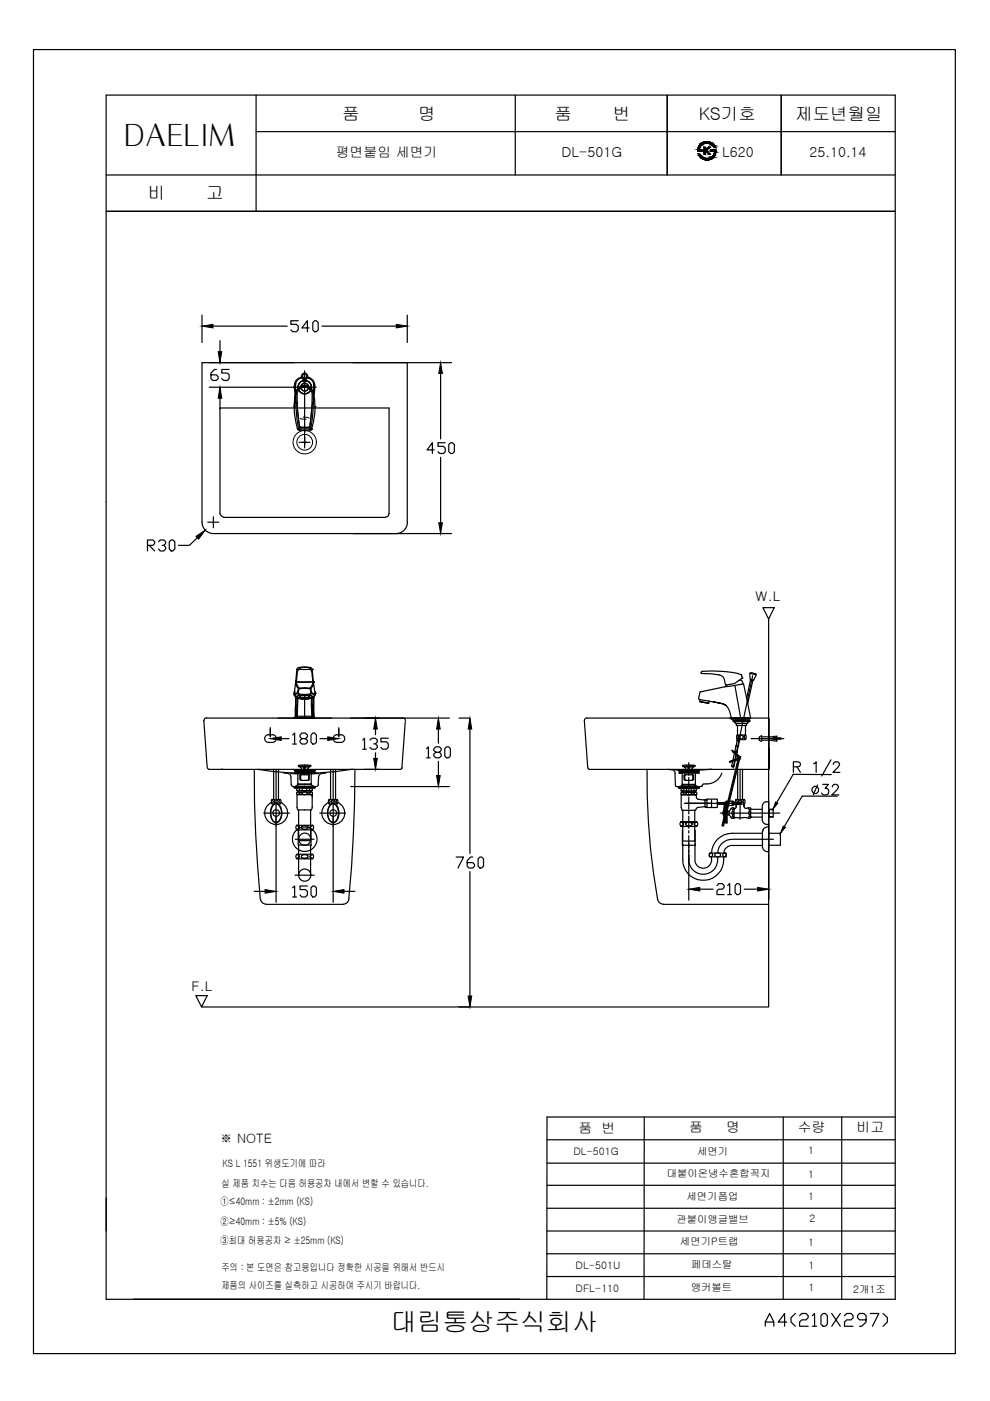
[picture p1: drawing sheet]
<svg xmlns="http://www.w3.org/2000/svg" width="210mm" height="297mm" viewBox="0 0 210 297" stroke-linecap="round" stroke-linejoin="round" font-family="sans-serif">
<!-- layer: YA -->
<g fill="none" stroke="#000" stroke-width=".25">
<path d="M7.1 10.5h195.5v276.5h-195.5zM22.5 37.1h167.3M54.3 27.9h135.5M54.3 20.2v24.6M109.2 20.2v16.9M141.5 20.2v16.9M148.1 32.7h.2a2.18 2.18 0 0 0 1.5 .9 1.52 1.52 0 0 0 1.7-1.5h-.9v-.3h1.2a1.89 1.89 0 0 1-1.5 2.1 1.89 1.89 0 0 1-2.2-1.2zM148.3 30.7a2.02 2.02 0 0 1 3.5 .6h-.4a1.63 1.63 0 0 0-1.8-1 1.63 1.63 0 0 0-1.3 1.5h.6v.3h-1l.1-.7zM149.3 31.2h.3v.6l.6-.6h.5l-.9 .6 .8 .9h-.4l-.4-.6-.2 .1v.5h-.3zM165.6 20.2v16.9M189.8 20.2h-167.3v255.3h87.7h-81.9M22.5 44.8h167.3"/>
<path d="M136.6 236.8v38.7M189.8 236.8h-73.8l-.1 38.7M116 275.5h73.8M116 270.7h73.8"/>
</g>
<!-- layer: LINE -->
<path d="M189.8 20.2v255.3M64.2 93.8h.8M64.6 93.4v.8M110.2 275.5h5.8" fill="none" stroke="#000" stroke-width=".25"/>
<!-- layer: Dim -->
<g fill="#000" stroke="#000" stroke-width=".21">
<path d="M149.1 33.8h1.6zM149.5 33.9h.9zM149.6 30.1h.6zM150.3 33.6h.7zM42.8 69.1l2.4-.3v.7zM46.3 74.6h.7l-.4 2.3zM84 68.8l2.3 .3-2.3 .4zM93.4 76.9l.4 2.3h-.8zM46.6 82.1l.4 2.3h-.7zM41.6 113.7l1.9-1.3-1.4 1.9zM93 110.8h.8l-.4 2.3zM57.3 156.6l2.3-.4v.8z"/>
<path d="M69.5 156.2l2.3 .4-2.3 .4zM79.6 152.2l.4 2.4h-.8zM92.9 152.2l.4 2.4h-.7zM99.6 152.2l.4 2.4h-.7zM79.2 160.8h.8l-.4 2.3zM92.6 164.4h.7l-.4 2.4zM56.2 188.6l2.3 .4-2.3 .4zM70.6 189l2.3-.4v.8zM146 188.5l2.4-.4v.8zM160.6 188.1l2.4 .4-2.4 .4zM99.3 211.2h.7l-.4 2.3z"/>
<path d="M147.9 31.7l.4 .1zM147.9 31.7l.4 .1z"/>
<path d="M147.9 31.8h.4zM147.9 31.8h.4z"/>
<path d="M148 31.3l.3 .4 .1-.4zM148 31.3l.3 .4h-.4z"/>
<path d="M148.1 32.7l.5 .2-.2-.2zM148.1 32.7l.5 .2h-.4z"/>
<path d="M148.2 31l.2 .3 .1-.3zM148.2 31l.2 .3h-.4zM148 31.3h.4zM148 31.3h.4z"/>
<path d="M148.2 32.9l.5 .1zM148.2 32.9l.5 .1z"/>
<path d="M148.2 33l.6 .2-.1-.2zM148.2 33l.6 .2h-.4z"/>
<path d="M148.4 30.7l.1 .3 .3-.3zM148.4 30.7l.1 .3h-.3zM148.2 31h.3zM148.2 31h.3z"/>
<path d="M148.4 30.7h.4zM148.4 30.7h.4z"/>
<path d="M148.4 33.2l.5 .1zM148.4 33.2l.5 .1z"/>
<path d="M147.9 32.1h1zM147.9 32.1h1z"/>
<path d="M147.9 31.8h1zM147.9 31.8h1z"/>
<path d="M147.9 31.8l1 .2v-.2zM147.9 31.8l1 .2h-1z"/>
<path d="M147.9 32l1 .1v-.1zM147.9 32l1 .1h-1zM147.9 32.1h1zM147.9 32.1h1z"/>
<path d="M148.4 33.3l.7 .1zM148.4 33.3l.7 .1z"/>
<path d="M148.5 30.5l.3 .2 .2-.2zM148.4 30.7l.1-.2 .3 .2z"/>
<path d="M148.6 33.4l.6 .1zM148.6 33.4l.6 .1z"/>
<path d="M148.6 33.5h.8zM148.6 33.5h.8z"/>
<path d="M148.7 30.4h.6zM148.7 30.4h.6z"/>
<path d="M148.7 30.4l.3 .1 .3-.1zM148.5 30.5l.2-.1 .3 .1z"/>
<path d="M148.7 33.5l1 .1zM148.7 33.5l1 .1z"/>
<path d="M148.7 30.4h.8zM148.7 30.4h.9z"/>
<path d="M148.7 30.4h.8zM148.7 30.4h.6z"/>
<path d="M149.5 33.9h.6zM149.6 33.9h.5z"/>
<path d="M149.3 31.2l.3 .6v-.6zM149.3 31.2l.3 .6h-.3z"/>
<path d="M149.3 32.2l.3 .5v-.5zM149.3 32.2l.3 .5h-.3z"/>
<path d="M148.8 33.6h1.2zM148.8 33.6h1.2z"/>
<path d="M149.3 31.8l.7 .3-.2-.3zM149.3 31.8l.7 .3h-.7z"/>
<path d="M149.3 32.1l.3 .1 .2-.1zM149.3 32.1l.3 .1h-.3z"/>
<path d="M148.8 30.3h1.1zM148.8 30.3l.8 .1z"/>
<path d="M149.3 31.8h.6zM149.3 31.8h.5z"/>
<path d="M149.8 32.1l.8 .6-.6-.6zM149.8 32.1l.8 .6h-.4z"/>
<path d="M149.6 30.1h.7zM149.4 30.1h.9z"/>
<path d="M149.4 30.1h1.1zM149.2 30.1h1.3z"/>
<path d="M149.3 33.8h1.1zM149.3 33.8l1.1 .1z"/>
<path d="M149.2 30.1l1.5 .1zM149 30.2h1.7z"/>
<path d="M150.2 31.2l-.3 .6 .8-.6zM149.6 31.8l.6-.6-.3 .6z"/>
<path d="M149 30.2h1.9zM148.9 30.2h2z"/>
<path d="M149.1 33.8h1.6zM149.1 33.8h1.3z"/>
<path d="M148.9 30.2l2 .1zM148.8 30.3h2.1z"/>
<path d="M149.9 30.3l1.1 .1zM149.9 30.3l1.1 .1z"/>
<path d="M150.2 30.4h.9zM150.2 30.4h.9z"/>
<path d="M148.8 33.6h2.2zM148.8 33.6h2.2z"/>
<path d="M148.8 33.6l1.9 .2 .3-.2zM148.8 33.6l1.9 .2h-1.6zM149.1 33.8h1.6z"/>
<path d="M150.2 33.6h.8zM150 33.6h1z"/>
<path d="M150.4 30.4l.7 .1zM150.4 30.4l.7 .1z"/>
<path d="M150.5 30.5h.7zM150.5 30.5h.7z"/>
<path d="M150.5 33.5h.6zM150.3 33.6h.7zM150.2 33.6h.8z"/>
<path d="M150.7 30.5l.6 .2zM150.7 30.5l.6 .2z"/>
<path d="M150.7 33.4h.5zM150.5 33.5h.6z"/>
<path d="M150.9 30.7l.6 .1-.2-.1zM150.9 30.7l.6 .1h-.5z"/>
<path d="M150.9 33.3h.4zM150.7 33.4h.5z"/>
<path d="M150.9 33.2h.5zM150.9 33.3h.4z"/>
<path d="M151 30.8l.6 .2zM151 30.8l.6 .2z"/>
<path d="M151.2 33l.2 .2 .1-.2zM151.2 33l.2 .2h-.5z"/>
<path d="M151.2 31l.6 .3-.2-.3zM151.2 31l.6 .3h-.4z"/>
<path d="M151.2 32.9h.4zM151.2 32.9l.3 .1z"/>
<path d="M151.4 32.6l.3 .1zM151.4 32.6l.3 .1z"/>
<path d="M151.4 32.7l.2 .2 .1-.2zM151.4 32.7l.2 .2h-.4z"/>
<path d="M151.5 32.2l.3 .1zM151.5 32.2l.3 .1z"/>
<path d="M151.5 32.3l.2 .3 .1-.3zM151.5 32.3l.2 .3h-.3z"/>
<path d="M150.7 31.8h1.1zM150.6 31.8h1.2zM150.6 31.8h1.2zM150.6 31.8h1.2z"/>
<path d="M150.6 31.8l1.2 .2v-.2zM150.6 31.8l1.2 .2h-1.2z"/>
<path d="M150.6 32l1.2 .1v-.1zM150.6 32l1.2 .1h-1.2zM150.6 32.1h1.2zM150.6 32.1h1.2z"/>
<path d="M150.6 32.1h1.2zM150.6 32.1h1.2z"/>
<path d="M151.5 32.1h.3zM151.5 32.1l.3 .1z"/>
</g>
<g fill="none" stroke="#000" stroke-width=".25">
<path d="M42.8 66.8v5.8M44.4 76.9h18M45.2 69.1h15.7M45.9 78.3h-.4l-.8 .8v1.2l.4 .4h.8l.4-.4v-.4l-.4-.4h-1.2M46.6 72.2v2.4M48.6 78.3h-1.6v.8h1.2l.4 .4v.8l-.4 .4h-.8l-.4-.4M63.2 68h-1.5v.8h1.2l.3 .3v.8l-.3 .4h-.9l-.3-.4M65.6 69.5h-1.6l1.2-1.5v2.3M66.3 68.4l.4-.4h.4l.4 .4v1.5l-.4 .4h-.4l-.4-.4zM68.3 69.1h15.7M74.8 76.9h20.9M86.3 66.8v5.8"/>
<path d="M93.4 79.2v13.9M44.4 82.1h17.8M46.6 84.4v2.4M63.4 93.8h2.3M64.6 92.6v2.4M92.1 95.4h-1.6l1.2-1.5v2.3M93.4 97v13.8M94.4 93.9h-1.5v.7h1.1l.4 .4v.8l-.4 .4h-.8l-.3-.4M95.2 94.2l.4-.3h.4l.3 .3v1.6l-.3 .4h-.4l-.4-.4zM31.3 115.6h1.1l.4-.4v-.3l-.4-.4h-1.1v2.3M31.7 115.6l1.1 1.2M33.6 114.9l.4-.4h.7l.4 .4v.3l-.4 .4h-.3"/>
<path d="M34.7 115.6l.4 .4v.4l-.4 .4h-.7l-.4-.4M35.9 114.9l.4-.4h.4l.4 .4v1.5l-.4 .4h-.4l-.4-.4zM41.8 114l-1.6 1.6h-2.4M44.1 110.7h2.3M45.2 113.1h50.5M45.2 109.6v2.3M57.3 154.3v2M59.6 156.6h1.7M62 155.8l.5-.4v2.3M62 157.7h.9M64 156.6l-.4-.4v-.4l.4-.4h.8l.4 .4v.4l-.4 .4h-.8l-.4 .4v.4l.4 .3h.8l.4-.3v-.4l-.4-.4M64.6 148.3v3.9"/>
<path d="M66.3 155.4h.4l.4 .4v1.6l-.4 .3h-.4l-.4-.3v-1.6zM67.8 156.6h1.7M71.8 154.3v2M74.4 152.2h20.9M76.9 156.9l.4-.4v2.3M76.9 158.8h.8M78.4 156.9l.5-.4h.7l.4 .4v.4l-.4 .4h-.4M79.6 157.7l.4 .4v.4l-.4 .3h-.7l-.5-.3M79.6 154.6v1.2M79.6 159.6v1.2M82.3 156.5h-1.5v.8h1.1l.4 .4v.8l-.4 .3h-.8l-.3-.3M90.5 158.7l.3-.4v2.4"/>
<path d="M92.4 159.5l-.4-.4v-.4l.4-.4h.8l.3 .4v.4l-.3 .4h-.8l-.4 .4v.4l.4 .4h.8l.3-.4v-.4l-.3-.4M92.9 154.6v3M94.3 158.7l.4-.4h.4l.4 .4v1.6l-.4 .4h-.4l-.4-.4zM97.3 152.2h2.2M99.6 154.6v26.3M58.5 173.2v18.1M70.6 173.2v18.1M74.4 166.8h20.9M77.3 163.1h3.1M90.5 160.7h.7M92.9 161.4v3M146 178.7v12.2"/>
<path d="M163 175.3v5.3M53.9 189h2.3M62 188.2l.5-.4v2.4M62 190.2h.9M65.2 187.8h-1.6v.8h1.2l.4 .4v.8l-.4 .4h-.8l-.4-.4M66.3 187.8h.4l.4 .4v1.6l-.4 .4h-.4l-.4-.4v-1.6zM72.9 189h2.4M96.7 181.7h1.6l-1.2 2.3M99.6 184.8v26.4M100.2 181.7h-.4l-.8 .8v1.2l.4 .3h.8l.4-.3v-.4l-.4-.4h-1.2M101.4 182.1l.4-.4h.3l.4 .4v1.6l-.4 .3h-.3l-.4-.3zM148.4 188.5h2.8"/>
<path d="M152 187.8l.4-.5h.7l.4 .5v.3l-.4 .4h-.7l-.4 .4v.8h1.5M154.3 187.8l.4-.5v2.4M154.3 189.7h.8M156.2 187.3h.4l.4 .5v1.5l-.4 .4h-.4l-.3-.4v-1.5zM157.8 188.5h2.8M163 181.2v9.7M97.3 213.5h2.2M166.1 236.8v38.7M178.5 236.8v38.7M116 256.2h73.8M116 251.3h73.8M116 241.7h73.8"/>
<path d="M116 246.6h73.8M116 261h73.8M116 265.8h73.8"/>
<circle cx="64.6" cy="82.1" r="1.42"/>
</g>
<path d="M161.7 128.8h2.5l-1.2 2.4zM41.5 211.1h2.4l-1.2 2.4z" fill="none" stroke="#000" stroke-width=".25"/>
<!-- layer: ORTHO$4 -->
<path d="M64.6 76.9h.1M64.6 151.7h.1M163 163.1v-10.9v10.9" fill="none" stroke="#000" stroke-width=".25"/>
<!-- layer: ORTHO$3 -->
<path d="M64.6 76.9h.1M64.6 151.7h.1M163 163.1v-10.9v10.9" fill="none" stroke="#000" stroke-width=".25"/>
<!-- layer: 7 -->
<g fill="none" stroke="#000" stroke-width=".25">
<path d="M64 79.9a1.9 1.9 0 0 0-1.6 2.1l.2 1.7M64.6 78.6v15.6M65.2 79.9a1.82 1.82 0 0 1 1.5 2l-.1 1.8M62.4 86.2h.1M62.4 86.2l.1 1.7M62.5 87.9l.6 3M62.5 87.9h.1M62.7 83.2l-.3 3zM62.7 83.2h.1M62.7 81.3l-.1 .7 .1 .7M62.9 85.5h.1M62.9 85.5l.1 1.1"/>
<path d="M63 86.6l.5 3.8M63 86.6h.1M63.1 90.9h.1M63.1 90.9l.1 .2M63.2 91.1h.1M63.2 82.5a1.72 1.72 0 0 1 2.7 0M63.2 91.1l.2 .1M63.4 82.1a1.9 1.9 0 0 1 3 1.4 22.4 22.4 0 0 1-.6 7.4h-2.4a25.8 25.8 0 0 1-.6-8zM63.4 91.2h.1M63.5 90.4l.2 .2 2-.1M63.5 90.5l.1 .1h1.9M63.5 91.2h.1"/>
<path d="M63.5 90.5h.1M63.5 91.2h1.1M63.5 90.4v.1M64 80.1l-.8 .4a1.66 1.66 0 0 0-.6 1.6l.1 1.1M64 80.1l-.3 .1M64.3 80.4a.67 .67 0 0 1-.2-1.1 .67 .67 0 0 1 1 0 .67 .67 0 0 1-.2 1.1M64.3 80.4h.3h-.3M64.3 80.8l.3 .2 .2-.2M64.3 80.4v.5M64.6 91.3h.1M64.6 91.2h.1M64.6 80.4h.3h-.3"/>
<path d="M64.6 80.2a.43 .43 0 0 1-.4-.6 .43 .43 0 0 1 .7-.2 .43 .43 0 0 1 0 .7l-.3 .1M64.8 82l-.5-.1a1.96 1.96 0 0 0-1.5 1.4v1.9l.1 .3M64.8 81.9a1.96 1.96 0 0 1 1.6 1.4v1.9l-.1 .3M64.8 80.4v.5M64.8 81.9v.1M65.1 80.1l.8 .4a2.21 2.21 0 0 1 .5 2.5M65.2 80.1l.2 .1M65.5 90.6h.1M65.7 91.2h.1M65.7 90.5h.1M65.7 90.5l-.2 .1M65.7 91.2h-1.1"/>
<path d="M65.9 91.1h.1M66 91.1h.1M66.1 90.9h.1M66.1 90.9l-.4 .3M66.1 86.6l-.4 3.8 .4-3.3 .1-3.4a1.61 1.61 0 0 0-1.6-1.6 1.61 1.61 0 0 0-1.6 1.6l.1 3.4 .4 3.3M66.1 86.6h.1M66.3 85.5h.1M66.3 85.5l-.2 1.1M66.4 83h.1M66.5 83.2l.3 3M66.5 83.2h.1M66.5 83.2l-.1-.2 .1 .2"/>
<path d="M66.5 81.3l.1 .7-.1 .6M66.7 87.9l-.6 3M66.7 87.9h.1M66.8 86.2h.1M66.8 86.2l-.1 1.7M42.8 110.7a2.43 2.43 0 0 0 2.5 2.4M42.8 110.7v-33.8h43.5v33.8M46.6 108.9v-22.4h35.9v22.4M47.5 109.7h34.2M86.4 110.7a2.43 2.43 0 0 1-2.4 2.4M43.2 152.8l.7 9.9M43.8 152.2h41.6"/>
<path d="M43.8 152.2l-.4 .2-.1 .4M56.4 156a1.57 1.57 0 0 1 2.1 .3 .83 .83 0 0 1-.8 1.1h-.8a.83 .83 0 0 1-.7-.5 .83 .83 0 0 1 .2-.9zM58.9 152.2h11.4M62.4 147h.1M62.4 152.2h4.3M62.4 146.7h.1M62.4 147.5h.1M62.4 146.7v.3v-.3M62.4 147.5l.3 .3M62.6 150.5v1.4v-1.4M62.6 149.9v.6zM62.7 144.7l.1 .6"/>
<path d="M62.7 148.1v.3v-.3M62.7 148.7v.3v-.3M62.7 149l-.1 .9zM62.7 148.4v.3v-.3M62.7 147.8h.1M62.7 147.8v.3v-.3M62.7 144.7h.1M62.7 144.7l-.3 2M62.7 147.8l.2 .2M62.7 144.6h.1M62.7 144.6v.1M62.8 144.5h.1"/>
<path d="M62.8 145.3h.1M62.8 145.3l.5 .7 .1-.1M62.9 144.5a1.76 1.76 0 0 0 .5 1.4M62.9 152.2h.1M62.9 144.5h3.4M62.9 144.5h.1M62.9 147.8l.8 .1M62.9 147.8l-.1 .1M62.9 148h.1M62.9 148.1v3.8M62.9 148.1h.1M62.9 148.1h.2"/>
<path d="M62.9 144.5l.8 .2 2.5-.2M62.9 141.9h.1M62.9 142h.1M62.9 141.9v.1M62.9 142l-.1 2.5M63 152.2h.1M63 152.2v.1zM63.1 148.1l-.1 3.8M63.1 146.8l-.7 .5v-.3v.5M63.1 148.1l.8 .1M63.1 146.8v.2M63.3 146l-.2 .8"/>
<path d="M63.3 141.5l-.4 .4M63.4 147.3l-.3-.3-.7 .5M63.4 147.3v.1l-.5 .4M63.4 147.3l-.7 .5M63.4 145.9h2.4M63.4 146h2.4l.1 .9-.2 .3h-2.3l-.2-.3zM63.4 147.4l1.2 .1M63.5 141.9h-.1a1.15 1.15 0 0 0-.4 1.3l-.1 1.3M63.5 141.9h.1M63.5 141.9h2.1M63.6 141.5h2M63.6 147.5v.3"/>
<path d="M63.7 148.1l.9 .2 .9-.2M63.7 147.8v-.1v.4M63.7 148h1.8M63.7 148.1a2.42 2.42 0 0 1 1.8 0M63.8 148.1l.4-.1 1.2 .1-.4 .1zM64.6 147.5h.1M64.6 147.5h-.8l-.2 .2M64.6 147.2v1.1M65.5 147.8v-.1v.4M65.6 141.9h.1M65.6 147.5v.3M65.6 141.9h.1a1.05 1.05 0 0 1 .5 1.3l.1 1.3"/>
<path d="M65.7 147.4l-1.1 .1h.7l.3 .2M65.7 147.4l.6 .4M65.8 145.9l.1 .1M65.8 147.3l.6 .5M65.8 147.3l-.1 .1M65.9 141.5l-1.3-.1-1.3 .1h.3v.4M65.9 141.5h-.3l.1 .2-.1 .2M65.9 141.5l.3 .4M65.9 146l.2 .8M66.1 148.1v3.8M66.1 146.8l.6 .5 .1-.3-.1 .5M66.1 148.1h.1"/>
<path d="M66.1 146.8v.2M66.1 148.1l-.8 .1M66.1 147l-.3 .3M66.1 147l.6 .5M66.2 148.1l.1 3.8M66.2 148.1h.1M66.2 142h.1M66.2 141.9h.1M66.2 144.6h.1M66.2 142l.2 2.5M66.2 141.9v.1M66.2 148h.1"/>
<path d="M66.3 152.2h.1M66.3 152.2v.1zM66.3 144.5a1.76 1.76 0 0 1-.5 1.4M66.3 145.3l-.4 .7M66.3 145.3h.1M66.3 147.8h.1M66.3 144.5h.1M66.3 147.8l-.8 .1M66.4 144.5h.1M66.4 144.7l-.1 .6M66.4 147.8h.1M66.4 147.8l-.2 .2"/>
<path d="M66.4 147.8l.1 .3-.1-.3M66.4 144.7h.1M66.4 144.6h.1M66.4 144.6v.1M66.4 144.7l.3 2M66.5 148.1v.3v-.3M66.5 148.7v.3v-.3M66.5 149.3v.6zM66.5 149v.3v-.3M66.5 149.9v.6zM66.5 148.4v.3v-.3M66.5 151.9h-3.9l-.2 .3"/>
<path d="M66.5 151.9v-1.4v1.4M66.5 151.9l.2 .3h-2.1M66.7 147.5l-.3 .3M66.7 146.7h.1M66.7 146.7l.1 .3zM66.8 147h.1M70.9 156l.2-.2a1.62 1.62 0 0 1 1.9 .5 .83 .83 0 0 1-.7 1.1h-.8a.83 .83 0 0 1-.8-.5 .83 .83 0 0 1 .2-.9zM85.4 152.2l.4 .2 .2 .4M85.9 153l-.7 9.9M124.4 152.2h38.6M124.5 152.2l-.5 .2-.1 .4 .7 10 .4 .3M148.2 148.1l.1 .2"/>
<path d="M148.2 148.3l.2 .1M148.4 148.7l1.9 .4M148.4 148.4v.4l1.9 .3M148.4 148.4l2 .2M148.5 146.7l-.4 1.4M148.6 148.8h.1M148.6 148.8l1.4 .3M148.7 142.7l.1 .1M148.7 142.8l2.9 .2a1.78 1.78 0 0 1 2 1l.2 1.3 1.9-.4 1.6-1.1M148.7 142.4l-.1 .2M148.8 142.3a22.6 22.6 0 0 1 8.4 .8M148.9 142.3l-.1 .1"/>
<path d="M150 149h.1M150.4 148.6l.8 .2M150.4 148.6l-.1 .5M151.2 148.8l1.4 .3-1.4-.3M152.6 149.1l1.4 .5zM154.1 145.2v.3M154.7 152.2h4.3M155.1 152.2v.3h3.8v-.3M155.2 159.1l.6 .4M155.4 159.4l1.1 1.1M155.4 159.4l-.2-.3 .2 .3M155.4 159.4h.1"/>
<path d="M155.4 159.4l1.1 .9M155.5 153h3.4M155.7 153l.1 .2M155.8 145.3l1.3 7.2M155.9 153.2l.1 .1M155.9 159.7h.1M155.9 159.7l.3 .3M155.9 159.3l-.1 .1M156 158.2l-.2 1.1 .5 .1M156 158.2l.5 .1M156.1 158.2h.1M156.2 159.9v.1"/>
<path d="M156.2 159.9l.5 .5M156.2 160h.1M156.2 159.4h.1M156.3 157l.4 .2-.2 1.1-.4-.1M156.3 157l-.2 1.2M156.3 155.9l.3 .4-.2 .4M156.3 156.8v.2M156.3 157v.1M156.4 155.8a.87 .87 0 0 0 0 1h1.7a.83 .83 0 0 0 0-1M156.4 153.8v2h1.7v-2M156.4 152.5v.3M156.4 156.7h-.1"/>
<path d="M156.5 158.3l-.2 1.1M156.5 158.3h-.1M156.7 157.1v.1M156.8 156.8v.3l-.5-.1M157.1 156.7h.3M157.2 144.2l-.5 .1M157.2 143l.1 .1M157.2 144.2l.4 .8M157.2 143.1l.1 .7M157.3 143.8h.1M157.3 155.9l.3 .4-.3 .4M157.4 155.9a.4 .4 0 0 0-.5 .2 .4 .4 0 0 0 .2 .6"/>
<path d="M157.6 145l-3.9 .6-5.2 1.1M157.6 145l.7 3.1M157.8 152.2h.1M158.1 156.7h.1M158.1 152.5v.3M158.1 155.9l-.3 .2 .1 .4 .2 .2M158.3 148.1l.8-3.9h.5l-1.1 5M158.3 148.1l.9 4.1h-4.1a4.5 4.5 0 0 0-1.1-2.6M158.4 153.4h-2.4l.1 .4h2.2v-.3M158.4 153.4l-.1 .1M158.6 153.2l-.2 .1M158.6 153.1v.1"/>
<path d="M158.7 153l-.1 .1M159 152.9v-.1h-3.6l.1 .2M159 142.7l.1 1.4 .6 .1M159 152.9l-.1 .1M159.1 144.1h.1M159.2 142.7h.1M159.2 142.7l-.2 .1 1.3 .3-.2-.2M159.2 142.7l.9 .1M159.6 143.3l-4.2 19.5M159.6 144.2h.1M160.1 142.9h.1M160.3 143l-.6 1.2"/>
<path d="M163 158.7v4.4zM44 162.8l.4 .3h40.4M47 163.1h.1M60.1 163.9l.6 .1a.89 .89 0 0 1 1 .8M61.6 164h6M61.7 164.8l.1 1.6M61.8 166.3l.4 .4M62.1 166.8h4.9M64.6 163.8h.1M67.5 166.3l-.4 .4M67.5 164.8v1.5M69.1 163.9l-.5 .1a.86 .86 0 0 0-1 .8"/>
<path d="M85.2 162.8l-.4 .3M125 163.1h38M137.2 163.3a135.5 135.5 0 0 0 2.4 27.7 1.21 1.21 0 0 0 1 .7h22.4M141.6 163.1l.8 .1M142.4 163.2a.83 .83 0 0 1 .8 .7M143.1 164l.1 2.4 .2 .3M143.4 166.8h5.3M147.7 166.8h-3.3h3.3M148.9 166.6l-.2 .1M148.9 166.6h.1M149.8 166.2l-.7 .1-.2 .3M150.8 163.1l-4.3 .2-3.4-.1"/>
<path d="M153 163.9a3.4 3.4 0 0 1-3.2 2.3M155 161.3l1.4-.4-1.4 .5M155.1 162.4l.5 .1-.5-.1 .7-3 .5 .1-.7 3M155.3 161.4l-.6 .2 .3-.3-.3 .3M155.5 161.3h.1M156 161.1h.1M156 161.1l-.5 .2 .4-.1M156 161.1l-.1 .1M156.4 160.9h.1M156.4 160.8h.1M156.4 160.8l.1 .1M156.4 161.1l-.5 .2"/>
<path d="M156.5 160.3v.1M156.5 160.5h.1M156.5 160.4h.1M156.5 160.4h.4M156.5 160.8l-3.4 14.3M156.5 160.5l-.1 .3h.2v-.3M156.5 160.5l-.1 .3M156.5 160.4v.1M156.5 160.4l.1 .1M156.6 160.5l.3 .1M156.7 160.6l-3.5 14.5M156.7 160.5v.1"/>
<path d="M156.8 160.9h.1M156.8 160.5v.4l-.1-.3M156.8 160.9l-3.4 14.2M156.9 160.4h.1M156.9 160.4v.2M156.9 160.6l-.1 .2M163 163.1h.1M163 169.8v20.7"/>
<circle cx="64.6" cy="82.1" r="1.42"/>
</g>
<!-- layer: 1 -->
<path d="M63.6 88.7l.4 .2h.9M64.2 88.4l1 .1 .4 .2" fill="none" stroke="#000" stroke-width=".21"/>
<!-- layer: CENTER -->
<g fill="none" stroke="#000" stroke-width=".25">
<path d="M62.2 82.1h4.8M146 161.7v1.6M146 163.8v.6M146 164.9v2.5M146 168v.5M146 169v2.5M146 172.1v.5M146 173.1v2.5M146 176.1v.5M146 177.2v2.5M164 177.9h-8.8a3 3 0 0 0-3 2.9M146 180.2v.5"/>
<path d="M146 181.2v1.7M152.2 181.7a3.1 3.1 0 0 1-2.7 3.6 3.1 3.1 0 0 1-3.5-3"/>
</g>
<!-- layer: 0 -->
<g fill="none" stroke="#000" stroke-width=".25">
<path d="M46.6 108.9l.3 .5 .6 .3M82.5 108.9l-.2 .5-.6 .3M159.2 156.6h7M161.1 156.6l-.2 .2 .2 .2M161.1 156.2l-.2 .2 .2 .1M161.2 156.1l.3-.1v.4M161.5 156.9v.3l-.3-.1M161.5 156.5v.2M161.5 156.9h.2M161.5 156.2h.2M161.8 156.9h.2M161.8 156.2h.2"/>
<path d="M162.2 156.9h.2M162.2 156.2h.2M162.5 156.9h.4M162.5 156.2h.4M163 156.9l.3 .1M163 156.2h.3M163.1 156.2v.3M163.1 156.6v.3M163.3 156.6h-.2h.2M163.4 157h.3M163.4 156.6l.3 .1M163.7 156.5l-.3 .1"/>
<path d="M163.7 156.2h-.3M163.8 156.7h.6M163.8 157l.3 .1M164 156.4h.1M164.1 156.4l-.3 .1M164.1 156.1l-.3 .1M164.2 157.1h.3M164.2 156.8h.3M164.2 156.4h.3M164.5 156.4h-.3M164.5 156.1h-.3M164.5 156.7h.2"/>
<path d="M164.6 156.8l.1 .4-.1-.1M164.6 156.1h.1l-.1 .3M164.6 156.4h.3M164.9 156.7h.2M165 156.4h.3M165.4 156.4h.2v.3h-.3M53.9 163.3a275.4 275.4 0 0 0 1.3 27.3M54.7 163.1a60.9 60.9 0 0 0 19.8 0h.8M75.3 163.3a293.8 293.8 0 0 1-1.4 27.3M55.2 190.6a1.21 1.21 0 0 0 1.2 1.1M74 190.6a1.21 1.21 0 0 1-1.2 1.1h-16.4"/>
<circle cx="64.6" cy="82.1" r="1.42"/>
<circle cx="64.6" cy="82.1" r=".83"/>
</g>
<!-- layer: 1 -->
<path d="M163 131.2v82.3h-120.3M168.2 162.6l1.3-.1 .2-.3-.1-.5-.4-.2h-1v2.3M169 162.6l.7 1.2M170.1 168.8l-3.8 6.5M172.5 161.9l.5-.4v2.3M176.2 161.1l-2 3.4M176.3 164.2h-8.1l-3.5 6M176.7 162.1v-.2a.75 .75 0 0 1 1.1-.3 .46 .46 0 0 1 .1 .8l-1.3 1.4h1.5" fill="none" stroke="#000" stroke-width=".25"/>
<!-- layer: 6 -->
<g fill="none" stroke="#000" stroke-width=".25">
<path d="M55.9 172.4h5.5M57.6 170.1a2.43 2.43 0 0 0-1 3.8 2.43 2.43 0 0 0 3.9 0 2.43 2.43 0 0 0-1-3.8M57.6 169.6l.3 .4-.3 .3M57.7 169.5a.83 .83 0 0 0 0 1l.4-.1M57.7 169.5h1.7M57.9 170.7a.89 .89 0 0 1 1-.2 .89 .89 0 0 1 .6 .8 2.47 2.47 0 0 1-.8 3 1.32 1.32 0 0 1-1.3-1.5l.1-1.2zM57.9 170.6a1 1 0 0 1 1.1-.2 1 1 0 0 1 .6 .9 2.71 2.71 0 0 1-.7 3.1 1.29 1.29 0 0 1-1.5-1.5 2.89 2.89 0 0 1 .5-2.3zM58 163.1v6.4M58.5 163.1v12.1M59 170.4h.4M59 163.1v6.4M59.4 169.5a.83 .83 0 0 1 0 1"/>
<path d="M59.5 169.6l-.3 .4 .3 .3M67.8 172.4h5.5M69.7 170.1a2.43 2.43 0 0 0-1 3.8 2.43 2.43 0 0 0 3.9 0 2.43 2.43 0 0 0-1-3.8M69.7 169.6l.3 .4-.3 .3M69.8 169.5a.83 .83 0 0 0 0 1l.4-.1M69.8 169.5h1.7M70 170.7a.89 .89 0 0 1 1-.2 .89 .89 0 0 1 .6 .8 2.62 2.62 0 0 1-.7 3 1.37 1.37 0 0 1-1.4-1.5l.2-1.5zM70.1 170.6a1 1 0 0 1 1-.2 1 1 0 0 1 .6 .9 2.71 2.71 0 0 1-.7 3.1 1.29 1.29 0 0 1-1.5-1.5 2.89 2.89 0 0 1 .6-2.3zM70.1 163.1v6.4M70.6 163.1v12.1M71.1 163.1v6.4M71.5 169.5a.83 .83 0 0 1 0 1l-.5-.1"/>
<path d="M71.6 169.6l-.3 .4 .3 .3M152.7 172.4h12.6M153.5 171.7l-.2 .7 .2 .7M153.6 170.4l-.2 2 .3 1.9M153.6 170.4v3.9M153.7 174.4h.3M153.7 170.4l.1 4M153.8 170.4l-.2 .1M153.8 170.5h.2M153.8 173.2h.2M153.8 170.4v4M153.8 174.3h.2"/>
<path d="M153.8 174.4h.2M153.8 174.1h.2M153.8 174.2h.2M153.8 173.8h.2M153.8 173.5h.2M153.8 173.6h.2M153.8 173.7h.2M153.8 174h.2M153.8 171.5h.2M153.8 173.4h.2M153.8 172.9h.2M153.8 173h.2"/>
<path d="M153.8 173.1h.2M153.8 173.3h.2M153.8 172.4h.2M153.8 172.5h.2M153.8 172.6h.2M153.8 172.7h.2M153.8 172.8h.2M153.8 172h.2M153.8 172.3h.2M153.8 172.2h.2M153.8 172.1h.2M153.8 171.9h.2"/>
<path d="M153.8 171.8h.2M153.8 171.7h.2M153.8 171.6h.2M153.8 171.3h.2M153.8 171.2h.2M153.8 171.4h.2M153.8 171.1h.2M153.8 171h.2M153.8 170.8h.2M153.8 170.7h.2M153.8 170.9h.2M153.8 170.6h.2"/>
<path d="M153.8 170.4h.2M154 170.4h.2v4.1l-.2-.1M154 170.4h.1M154 170.4v4M154.2 172h.4M154.6 172v.8h-.4M154.6 171.9v.1M154.6 172.8v.1M154.6 172.8a.92 .92 0 0 0 1.1 .6M155 171.5l-.4 .4M155.2 173.4l.2-.4 .2 .4M155.3 172a.4 .4 0 0 1 .3 .4 .4 .4 0 0 1-.3 .4z"/>
<path d="M155.6 171.3l-.2 .4-.2-.4M155.6 171.4v2M155.6 173.3h.1M155.6 171.5h.1M155.6 171.4h.1M155.7 171.4a.44 .44 0 0 0-.7 .1M155.7 173.4h.1M155.7 171.4h.1M155.9 173.4h-.3M156 173.3l.5 .1M156 169.6l.3 .4-.3 .3M156.1 169.5a.83 .83 0 0 0 0 1"/>
<path d="M156.1 170.8v.2M156.1 169.5h1.7M156.1 170.4h1.7v.7M156.1 170.4v.7M156.1 171.1l-.3 .3M156.2 170.4v.4M156.4 163.1v6.4M156.9 163.1v10.6M157.4 163.1v6.4M157.5 173.4h-1.1M157.7 170.4v.4M157.8 170.8v.2"/>
<path d="M157.8 171.1l.1 .2 .3 .1M157.8 169.5a.83 .83 0 0 1 0 1M157.9 169.6l-.3 .4 .3 .3M158.1 171.4l.7-.1 .4 .1v2v-.2M158.7 171.2l.2 .6 .2-.5M158.8 172a.35 .35 0 0 1 .3 .4 .35 .35 0 0 1-.3 .3zM159.1 173.4l-.2-.4-.2 .5M159.2 173.2h.1M159.2 171.6h2.4M159.2 173.2h2.4M159.2 173.3l-.4 .2-1.3-.1M161.6 170.9v3"/>
<path d="M161.7 173.9a.87 .87 0 0 0 .8 .9M162.5 174.8h.5M163 170a1.01 1.01 0 0 0-1.3 .9M163 170.1v4.9M163.1 171.6v1.6M163.9 171.6h-.9h.9v1.6h-.9h.9"/>
<circle cx="58.5" cy="170" r=".38"/>
<circle cx="58.6" cy="172.4" r=".7"/>
<circle cx="70.7" cy="172.4" r=".7"/>
<circle cx="70.7" cy="170" r=".38"/>
<circle cx="157" cy="170" r=".38"/>
</g>
<!-- layer: 3 -->
<g fill="none" stroke="#000" stroke-width=".25">
<path d="M62.3 166.9h4.5M62.4 163.3h.1M62.4 163.3h4.3M62.5 167v.1M62.6 163.9h.1M62.6 163.5h.1M62.6 167.1h.1M62.6 167.1h4M62.6 163.9h4M62.6 163.8v.1M62.6 163.8h.1M62.6 163.8h4"/>
<path d="M62.6 163.6h4M62.9 163.6v.1M62.9 168v.4M62.9 167.1l.1 .6h3.1l.1-.6M63 168l.2-.1 .3 .1M63 168.3l.2 .2 .3-.2M63 168.5v2.7M63 167.6h.5M63 171.1l.1 .6M63.1 168.5h2.9M63.1 168.5h-.1M63.1 166.4l-.8 .5h4.5"/>
<path d="M63.1 166.1l.1 .3M63.1 163.9v2.5M63.1 167.7v.2M63.1 171.7h2.9M63.1 166.2h2.9M63.1 166.4h2.9M63.3 162.4h2.6M63.3 171.7v6.5h2.6v-6.5M63.4 162.3v.2h2.4l.1-.1M63.4 162.3h2.4M63.4 168h.6v.4h-.6zM63.5 167.1v.5h.6"/>
<path d="M63.6 162.6h.8M63.6 164.4v.8M63.6 162.6l.3 .4-.2 .3M63.6 165.2l.2 .2M63.8 164.3h1.6M63.8 164.2l-.2 .2M63.9 164.2l-.2 .2v.8l.2 .2M64.1 167.1v.5M64.1 168.3l.5 .2M64.1 167.6l.5 .1M64.4 162.6h.3M64.4 162.6v.7"/>
<path d="M64.5 162.6v.5M64.6 167.9l-.5 .1M64.6 162.6l.1 .5M64.6 167.9l.5 .1M64.7 163.1h-.2v.2M64.7 163.1l-.1 .2M64.7 162.6h.9h-.1M64.7 162.6v.7M65.1 167.1v.5h.5v-.5M65.1 167.6l-.5 .1M65.1 168h.6v.4h-.6zM65.1 168.3l-.5 .2"/>
<path d="M65.2 164.2l.2 .2v.8l-.2 .2M65.3 162.9v.2M65.3 163.2l.1 .1M65.4 164.2l.2 .2M65.5 162.6l-.2 .4M65.6 164.4v.8M65.6 165.2l-.2 .2-1.6 .1M65.7 167.6h.5M65.7 168l.3-.1 .3 .1-.1 .4M65.7 168.3l.3 .2 .3-.2M65.8 178.1h.1M65.8 162.3l.1 .1"/>
<path d="M66 166.1l-.1 .3M66 163.9v2.5M66 167.7v.2h-2.8M66 166.4l.8 .5M66 168.5h.1M66.1 168.5h.1M66.2 171.1l-.2 .6M66.2 168.5v2.7M66.3 163.6v.1M66.6 163.5h.1M66.6 163.8h.1M66.6 163.9h.1"/>
<path d="M66.6 167.1h.1M66.6 163.5h-4M66.6 163.8v.1M66.7 167v.1M66.7 163.3h.1M66.7 163.3h-4.3l.2 .2M66.7 163.3l-.1 .2M143.8 167h4.4M143.9 163.3h.1M143.9 163.3h4.3M143.9 163.3l.1 .2M144 167v.1"/>
<path d="M144 167.1h.1M144 163.5h.1M144 163.9h.1M144 163.9h4.1M144 167.2h4.1M144 163.8v.1M144 163.8h.1M144 163.8h4M144 163.6h4M144.3 163.6v.1M144.4 168.1v.4M144.4 168.1l.3-.1 .2 .1"/>
<path d="M144.4 168.4l.3 .1 .2-.1M144.4 167.2l.1 .5h3.1v-.5M144.4 168.6v2.7M144.4 167.6h.6M144.5 171.2l.1 .5M144.5 168.5h3.1v.6M144.5 168.5v.1M144.6 171.8h2.9M144.6 166.2l.1 .3M144.6 167.7v.3h2.8v-.3M144.6 164v2.5M144.6 166.5l-.8 .5"/>
<path d="M144.6 166.5h2.8M144.6 166.3h2.8M144.7 162.4h2.6M144.8 171.8v6.5h2.5M144.8 162.3v.2h2.5v-.1M144.8 162.3h2.5M144.9 168.1h.6v.4h-.6zM145 167.2v.5h.6v-.5M145 162.6h.9M145 164.4v.8M145.1 162.6h.1M145.1 165.2l.2 .2 1.5 .1"/>
<path d="M145.1 170.3h5.8h-5.5M145.1 162.6l.3 .4M145.2 164.4v.8M145.2 165.2l.2 .2M145.2 164.3h1.6M145.3 164.2l-.2 .2M145.4 162.9l-.2 .4M145.4 164.2l-.2 .2M145.5 168.4l.5 .1M145.6 167.7h.5M145.9 162.6h1.2l-.4 .4 .2 .3M145.9 162.6v.7"/>
<path d="M146 163.3v-.2h.1v.2M146 162.6v.5M146 168l-.5 .1M146.1 162.6v.5M146.1 168l.5 .1M146.2 162.6v.7M146.5 167.7h-.5M146.5 167.2v.5h.6v-.5M146.6 168.4l-.5 .1M146.6 168.1h.6v.4h-.6zM146.7 164.2l.2 .2v.8l-.2 .2M146.9 164.2l.2 .2v.8l-.2 .2"/>
<path d="M147.1 167.6h.6M147.2 168.1l.3-.1 .2 .1M147.2 168.4l.3 .1 .2-.1M147.3 162.3l.1 .1M147.3 171.8v6.5M147.4 168.5h.1M147.4 166.2v.3M147.4 164v2.5M147.4 166.5l.8 .5M147.6 171.5l-.1 .2M147.7 169.1l.3 .4h1.6M147.7 168.1v.4"/>
<path d="M147.8 163.6v.1M148 171.2l-.3 .3M148 163.8h.1M148 163.5h.1M148.1 167.1h.1M148.1 163.5h.1M148.1 163.9h.1M148.1 163.5h-4.1M148.1 163.8v.1M148.1 167v.1M148.2 163.3h.1M148.2 163.3l-.2 .2"/>
<path d="M149.6 169.5v.1M149.6 171.1h.1M149.6 169.5h.3M149.6 171.1l-1.7 .1M149.9 169.5v1.7h2.1M149.9 169.5h2.2M149.9 169.6h-.4v1.5h.4h-.3M150.9 170.3h6.3M150.9 169.6v1.4M152.1 171.1l-.1 .1M152.1 170.2h2M152.1 169.6v1.5"/>
<path d="M152.1 170.5h2M153.8 170.5l.3 .3h1.2M154.1 170.1h-.1M154.1 170.1h.1v.4M154.2 170.5h-.2M155.3 169.9h-1.2l-.3 .2M155.3 169.9l.4 .2M155.3 170.1v.4M155.4 170.1h-.2l2 .1M155.4 170.1h.1M155.7 170.5l-.4 .3M156 170.5l-.1-.3v.3"/>
<path d="M156 169.7h-.1M157.2 170.5h-2h.2"/>
</g>
<!-- layer: 4 -->
<g fill="none" stroke="#000" stroke-width=".25">
<path d="M62.6 177.9h4M62.9 175l.1 .1M62.9 176h.1M62.9 175h3.3M62.9 176h3.3M62.9 174.9l-.2 .5 .2 .5M63 175.9a2.6 2.6 0 0 0-.3 3.8 2.6 2.6 0 0 0 3.8 0 2.6 2.6 0 0 0-.2-3.8M63 175.9a2.6 2.6 0 0 1 3.3 0M63 175l.4 .3M63.2 176v3.2h2.7M63.3 179.2v.1M63.3 179.3v6.3"/>
<path d="M63.4 175.6l-.5 .3M63.4 175.3v.3M63.9 175.6l.4 .2M64 175.3v.3M64.1 175.1l-.2 .2M64.3 175.1l-.2 .1M64.3 175.1l.8 .1M64.3 175.8h.6M65.1 175.7l-.2 .1M65.1 175.1l.2 .2M65.3 175.3v.3M65.3 175.6l-.2 .1"/>
<path d="M65.8 175.3v.3M65.8 175.6l.1 .2M65.9 179.3v6.3M65.9 179.2v.1M65.9 179.1v.1M65.9 176v3.2M65.9 175.1l-.1 .2M66 175.8h.2M66.2 175.8l.1 .1M66.2 175l-.2 .1M66.3 174.9l.2 .5-.2 .5M66.3 175l-.1 .1"/>
<path d="M144.3 174.3a.44 .44 0 0 1 .6 .4 .44 .44 0 0 1-.6 .4M144.4 174.3h.3h-.3M144.4 175.2h3.3M144.4 174.2l-.2 .5 .2 .5M144.7 179.2h2.7M144.7 176v3.2M144.7 179.2h.1M144.7 174.3h1.3h-1.3M144.7 179.3l.1 .1M145.5 174.4a.43 .43 0 0 0 0 .6 .43 .43 0 0 0 .6 .1 .43 .43 0 0 0 .5-.1 .43 .43 0 0 0 0-.6M145.8 174.3h.5M145.8 174.4h-.2"/>
<path d="M146.3 174.4h.2M147.3 174.3h-1.3h1.3M147.4 179.3l-.1 .1M147.4 179.2h.1M147.4 176v3.2M147.7 174.3h-.4h.4M147.7 174.2l.2 .5-.2 .5M147.8 174.3a.44 .44 0 0 0-.6 .4 .44 .44 0 0 0 .6 .4M163 176.7h2.5v2.5h-2.5M163 174.8v5M62.6 185.6h4M62.9 181.2h.1"/>
<path d="M62.9 181.1h3.4l.2 .5-.2 .5h-3.4M62.9 181.1l-.2 .5 .2 .5M63 182h-.1M63 181.2a.4 .4 0 0 1 .4 .4 .4 .4 0 0 1-.4 .4M63.3 185.4a1.29 1.29 0 0 0 1.7 1.4 1.29 1.29 0 0 0 .5-2.2 1.29 1.29 0 0 0-2.1 .5l-.1 .4M63.9 181.5v.2l.2 .2M64.1 181.9h.2M64.3 181.2l-.4 .3M64.3 181.2l.8 .1M64.6 181.1h.1M65.1 181.9h-.8M65.1 181.3l.2 .2"/>
<path d="M65.3 181.5v.2M65.3 181.7l-.2 .2M65.9 181.3l-.2 .3 .2 .3M66 181.9l.2 .1M66.2 182h.1M66.2 181.2l-.2 .1M66.3 181.2h-.1"/>
<circle cx="64.6" cy="177.9" r="1.29"/>
</g>
<!-- layer: 0 -->
<g fill="none" stroke="#000" stroke-width=".21">
<circle cx="64.6" cy="93.8" r="2.48"/>
<circle cx="64.6" cy="93.8" r="1.67"/>
</g>
<!-- layer: 1 -->
<path d="M164.5 170l.4 .3-1 1.3zM166.1 175.1l.4 .3-1 1.3z" fill="#000" stroke="#000" stroke-width=".21"/>
<!-- layer: POINT -->
<g fill="none" stroke="#000" stroke-width=".25">
<path d="M144.8 178.8v3.5a4.4 4.4 0 0 0 4.6 4.3 4.4 4.4 0 0 0 4-4.9M147.3 178.8v3.5a1.81 1.81 0 0 0 2.2 1.8 1.81 1.81 0 0 0 1.4-2.4M161.7 176.7h-6.5a4.3 4.3 0 0 0-4.3 4.2M161.7 179.3h-6.5a1.82 1.82 0 0 0-1.8 1.6M161.8 176l-.1 .4M163 175.3a1.11 1.11 0 0 0-1.3 1.1v2.9a1.13 1.13 0 0 0 1.3 1.3M150.4 180.9h3.6v.8h-3.6zM152 180.9a.4 .4 0 0 0-.5 .4 .4 .4 0 0 0 .5 .4M152.3 180.9a.4 .4 0 0 1 .5 .4 .4 .4 0 0 1-.5 .4"/>
<circle cx="150.7" cy="181.2" r=".37"/>
<circle cx="153.6" cy="181.2" r=".38"/>
</g>
<text font-size="6.4" x="26.3" y="31">DAELIM</text>
<text font-size="6.2" x="160.9" y="282.6">A4(210X297)</text>
<text font-size="5.5" x="82.9" y="282.2">대림통상주식회사</text>
<text font-size="5.3" x="171.1" y="169.7">32</text>
<g font-size="3.7">
<text x="72.5" y="25.5">품</text>
<text x="88.6" y="25.5">명</text>
<text x="117.6" y="25.5">품</text>
<text x="130" y="25.5">번</text>
<text x="148.2" y="25.5">KS기호</text>
<text x="168.6" y="25.5">제도년월일</text>
<text x="31.4" y="42.2">비</text>
<text x="43.7" y="42.2">고</text>
</g>
<g font-size="2.9">
<text x="71.2" y="33.4">평면붙임 세면기</text>
<text x="119" y="33.3">DL-501G</text>
<text x="153.1" y="33.4">L620</text>
<text x="171.6" y="33.3">25.10.14</text>
<text x="169.1" y="239.9">수량</text>
<text x="122.6" y="240.1">품 번</text>
<text x="146.1" y="240.1">품</text>
<text x="154" y="240.1">명</text>
<text x="181.6" y="240.1">비고</text>
</g>
<g font-size="2.8">
<text x="160.2" y="127.4">W.L</text>
<text x="40.6" y="210.1">F.L</text>
</g>
<text font-size="2.7" x="46.6" y="242.3">※ NOTE</text>
<g font-size="2.2">
<text x="121.6" y="245">DL-501G</text>
<text x="147.8" y="244.8">세면기</text>
<text x="171.4" y="244.7">1</text>
<text x="46.9" y="251.6">실 제품 치수는 다음 허용공차 내에서 변할 수 있습니다.</text>
<text x="47.2" y="247.5">KS L 1551 위생도기에 따라</text>
<text x="141.4" y="249.6">대붙이온냉수혼합꼭지</text>
<text x="171.4" y="249.7">1</text>
<text x="46.8" y="255.6">①≤40mm : ±2mm (KS)</text>
<text x="145.6" y="254.5">세면기폽업</text>
<text x="171.4" y="254.4">1</text>
<text x="46.8" y="259.7">②≥40mm : ±5% (KS)</text>
<text x="46.8" y="263.7">③최대 허용공차 ≥ ±25mm (KS)</text>
<text x="143.4" y="259.2">관붙이앵글밸브</text>
<text x="144.2" y="263.9">세면기P트랩</text>
<text x="171.6" y="259.2">2</text>
<text x="46.9" y="269.5">주의 : 본 도면은 참고용입니다 정확한 시공을 위해서 반드시</text>
<text x="122" y="269.1">DL-501U</text>
<text x="146.5" y="268.7">페데스탈</text>
<text x="171.4" y="264.1">1</text>
<text x="171.4" y="269">1</text>
<text x="46.9" y="273.3">제품의 사이즈를 실측하고 시공하여 주시기 바랍니다.</text>
<text x="122" y="273.9">DFL-110</text>
<text x="146.5" y="273.6">앵커볼트</text>
<text x="171.4" y="273.8">1</text>
<text x="180.9" y="274.1">2개1조</text>
</g>
</svg>
